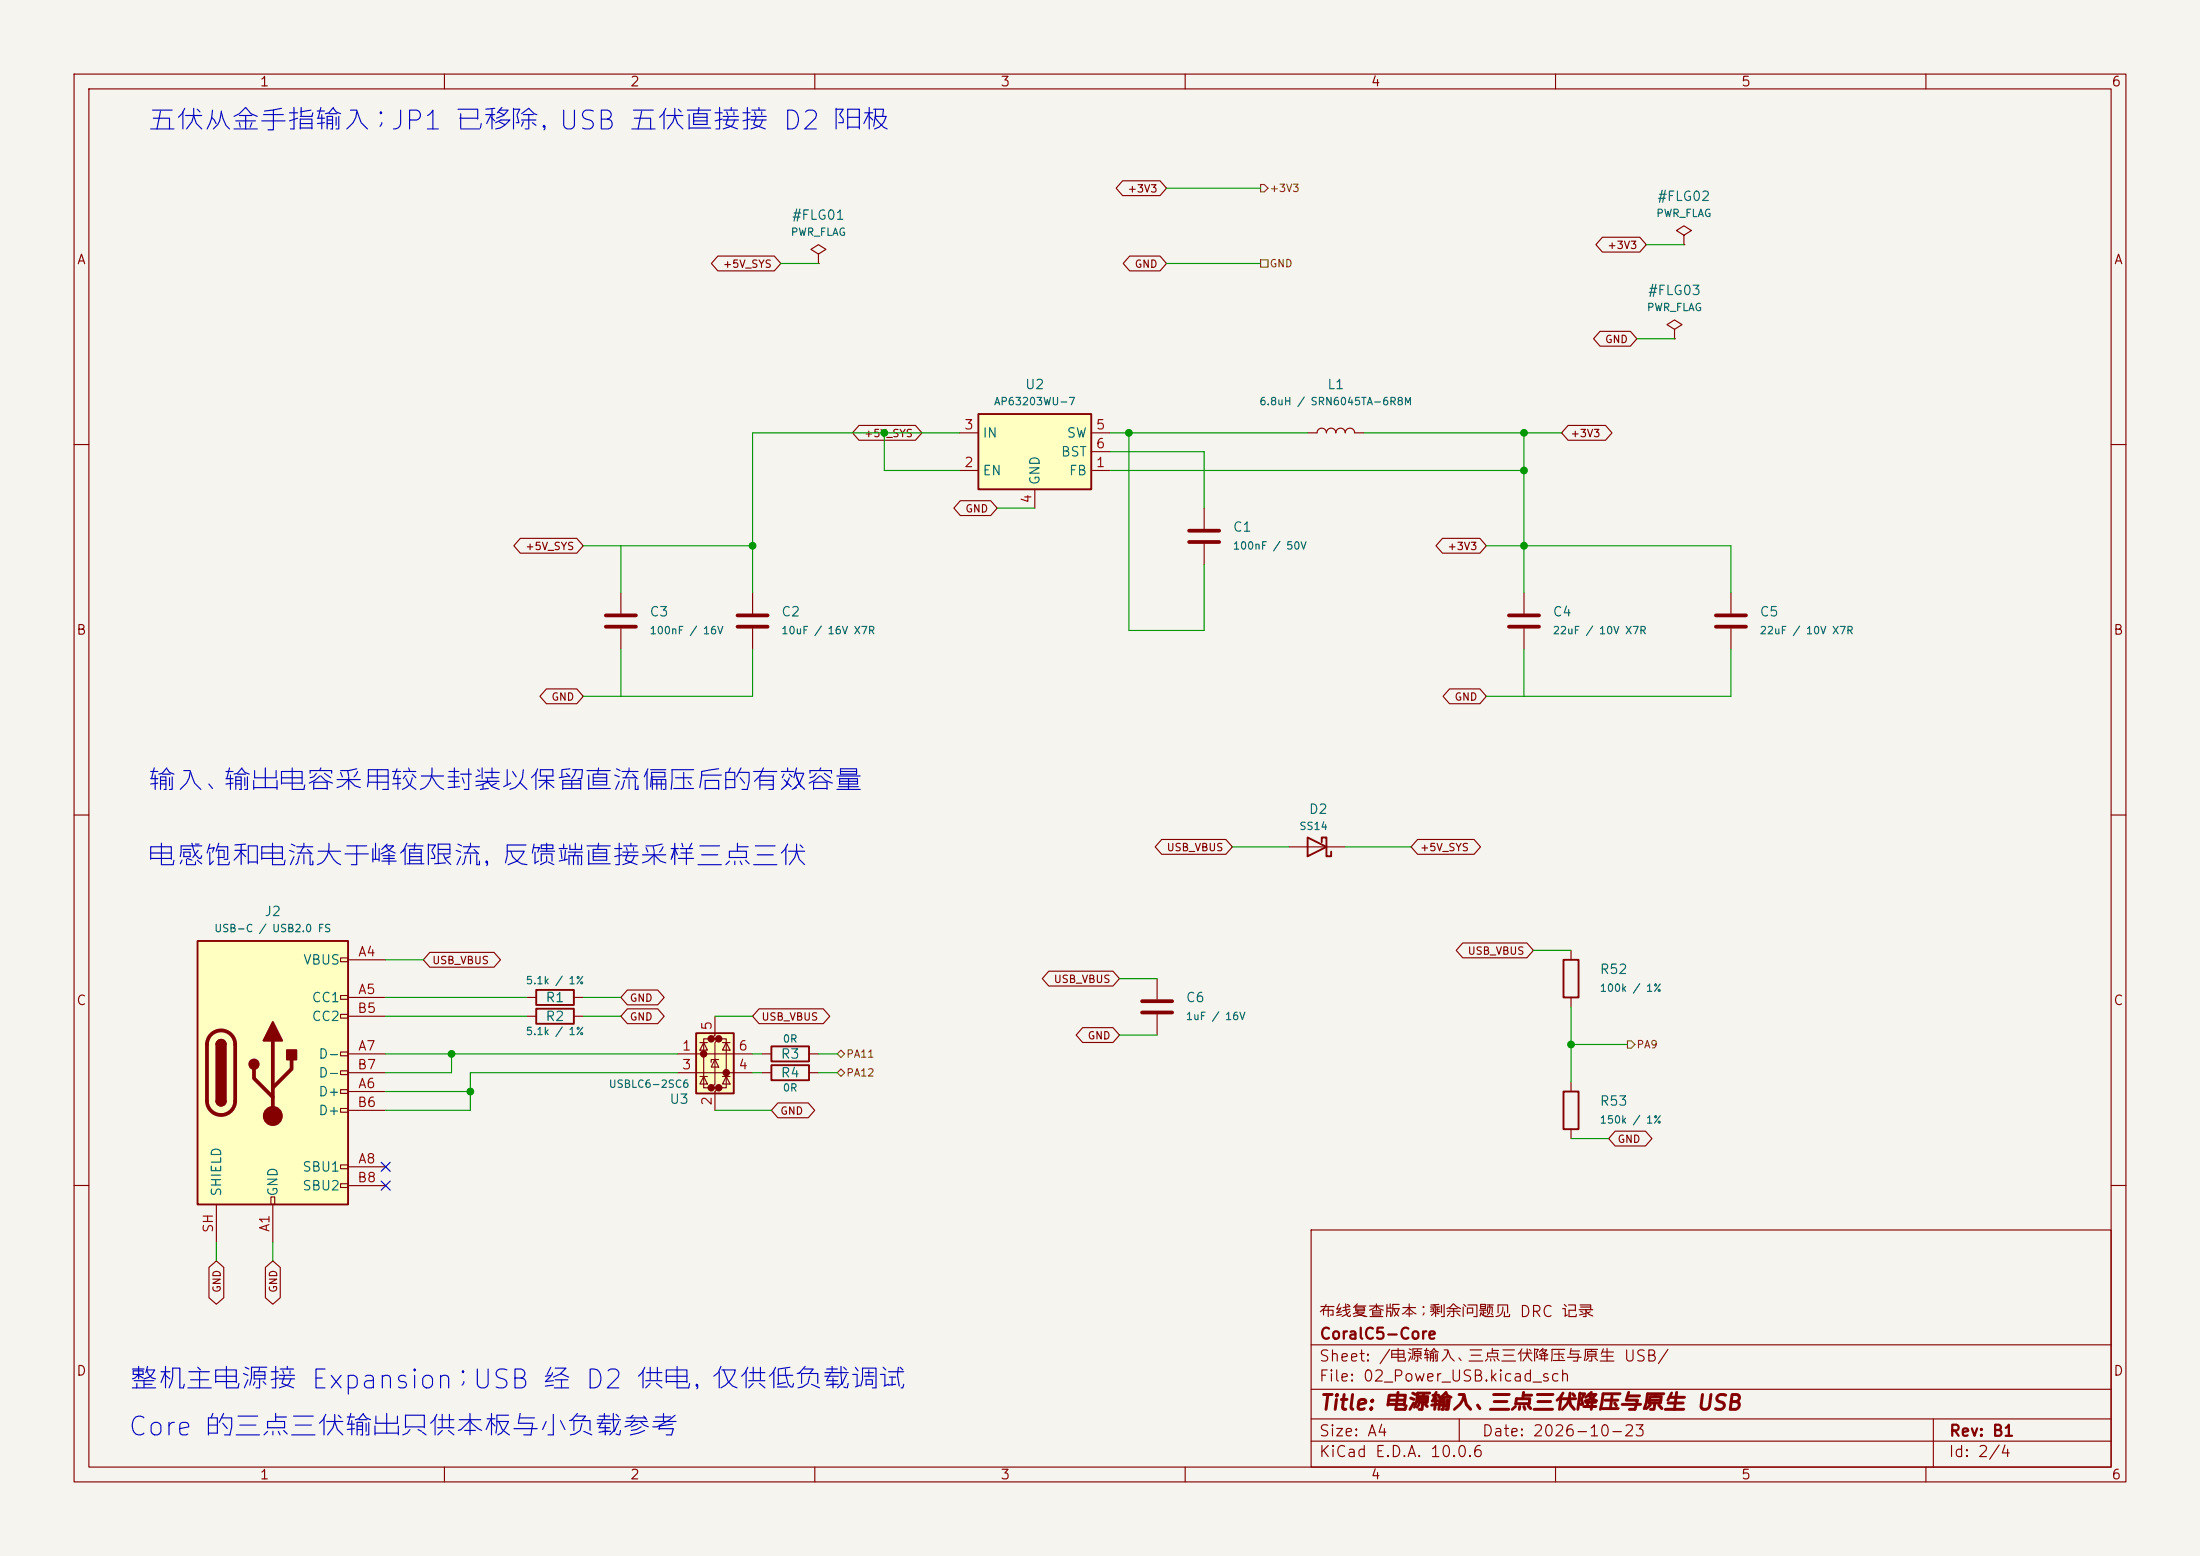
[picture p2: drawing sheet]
<svg xmlns="http://www.w3.org/2000/svg" width="297mm" height="210mm" viewBox="0 0 297 210" stroke-linecap="round" stroke-linejoin="round" font-family="sans-serif">
<path d="M0 0h297v210h-297z" fill="#f5f4ef" stroke="#f5f4ef" stroke-width=".14"/>
<g fill="none" stroke="#840000" stroke-width=".15">
<path d="M10 10h277v190h-277zM12 12h273v186h-273zM60 10v2M110 10v2M160 10v2M210 10v2M260 10v2M10 60h2M285 60h2M10 110h2M285 110h2M10 160h2"/>
<path d="M177 166h108v32h-108zM285 160h2M60 198v2M110 198v2M160 198v2M177 194.5h108M177 191.5h108M177 187.5h108M177 181.5h108M197 191.5v3M210 198v2M260 198v2"/>
<path d="M261 191.5v6.5"/>
</g>
<path d="M132.1 55.9h15.2v10.1h-15.2z" fill="#ffffc2"/>
<path d="M132.1 55.9h15.2v10.1h-15.2z" fill="none" stroke="#840000" stroke-width=".25"/>
<path d="M227.3 31.8l1-.7-1-.6-1 .6 1 .7v1.2M227.3 33h.1M129.5 58.4h2.6M147.3 58.4h2.6M226.1 44.5l1-.7-1-.6-1.1 .6 1.1 .7v1.2M226.1 45.7h.1M129.5 63.5h2.6M139.7 66v2.6M147.3 63.5h2.6M147.3 61h2.6M162.6 68.6v2.8M162.6 73.4v2.8" fill="none" stroke="#840000" stroke-width=".15"/>
<path d="M160.5 71.6h4.1M160.5 73.2h4.1" fill="none" stroke="#840000" stroke-width=".51"/>
<path d="M26.7 127h20.3v35.6h-20.3z" fill="#ffffc2"/>
<g fill="none" stroke="#840000" stroke-width=".15">
<path d="M176.5 58.4h1.3a.64 .64 0 0 1 .6-.6 .64 .64 0 0 1 .7 .6 .64 .64 0 0 1 .6-.6 .64 .64 0 0 1 .6 .6 .64 .64 0 0 1 .7-.6 .64 .64 0 0 1 .6 .6 .64 .64 0 0 1 .6-.6 .64 .64 0 0 1 .7 .6h1.2M46 129.3h1v.5h-1zM46 134.4h1v.5h-1zM46 136.9h1v.5h-1zM47 129.5h5.1M47 134.6h5.1M47 137.2h5.1M71.1 134.6h1.3M71.1 137.2h1.3M77.5 134.6h1.2M77.5 137.2h1.2M212.1 128.3v1.2"/>
<path d="M212.1 134.6v1.3M46 142h1v.5h-1zM46 144.5h1v.5h-1zM46 147.1h1v.5h-1zM46 149.6h1v.5h-1zM46 157.2h1v.5h-1zM46 159.8h1v.5h-1zM47 147.3h5.1M47 142.2h5.1M47 157.5h5.1M47 149.9h5.1M47 144.8h5.1"/>
<path d="M102.9 142.2h1.2M109.2 142.2h1.3M29.2 162.6v5M36.6 161.5h.5v1.1h-.5zM36.8 162.6v5M47 160h5.1"/>
</g>
<path d="M26.7 127h20.3v35.6h-20.3zM72.4 136.1h5.1v2.1h-5.1zM72.4 133.6h5.1v2h-5.1zM211.1 129.5h2v5.1h-2zM29.2 141a.64 .64 0 0 1 .6-.7 .64 .64 0 0 1 .7 .7M29.2 148.6a.64 .64 0 0 0 .6 .6 .64 .64 0 0 0 .7-.6M104.1 141.2h5.1v2.1h-5.1z" fill="none" stroke="#840000" stroke-width=".25"/>
<path d="M28.5 139.6a1.9 1.9 0 0 1 2.1-.4 1.9 1.9 0 0 1 1.1 1.8v7.6a1.91 1.91 0 0 1-1.9 1.9 1.91 1.91 0 0 1-1.9-1.9v-7.6a1.9 1.9 0 0 1 .6-1.4zM34.3 144.3v1.2l2.5 2.6M36.8 140.5v10.1M39.4 143v1.3l-2.6 2.5" fill="none" stroke="#840000" stroke-width=".51"/>
<g fill="#840000" stroke="#840000" stroke-width=".25">
<path d="M29.2 141h1.3v7.6h-1.3z"/>
<path d="M29.4 140.5a.64 .64 0 0 1 .7-.1 .64 .64 0 0 1 .4 .6h-1.3z"/>
<path d="M29.2 148.6h1.3a.64 .64 0 0 1-.7 .6 .64 .64 0 0 1-.6-.6z"/>
<path d="M36.8 137.9l1.3 2.6h-2.5z"/>
<path d="M38.7 141.7h1.3v1.3h-1.3z"/>
<circle cx="34.3" cy="143.6" r=".63"/>
</g>
<circle cx="36.8" cy="150.6" r="1.27" fill="#840000" stroke="#840000" stroke-width=".15"/>
<path d="M94 139.4h5.1v8.2h-5.1z" fill="#ffffc2"/>
<g fill="#840000" stroke="#840000" stroke-width=".51">
<circle cx="95" cy="142.2" r=".25"/>
<circle cx="96" cy="140.2" r=".25"/>
<circle cx="96" cy="146.8" r=".25"/>
<circle cx="97" cy="140.2" r=".25"/>
<circle cx="97" cy="146.8" r=".25"/>
<circle cx="98" cy="144.8" r=".25"/>
</g>
<g fill="none" stroke="#840000" stroke-width=".15">
<path d="M96.9 34.6h7.6l.9 1-.9 1h-7.6l-.9-1zM110.5 34.3l1-.6-1-.7-1 .7 1 .6v1.3M110.5 35.6h.1M151.6 24.4h5l.9 1-.9 1h-5l-.9-1zM152.5 34.6h4.1l.9 1-.9 1h-4.1l-.9-1zM216.3 32h5.1l.8 1-.8 1h-5.1l-.9-1zM116 57.4h7.6l.9 1-.9 1h-7.6l-.9-1zM211.7 57.4h5l.9 1-.9 1h-5l-.9-1zM216 44.7h4.1l.9 1-.9 1h-4.1l-.9-1zM70.2 72.7h7.7l.8 1-.8 1h-7.7l-.8-1zM129.6 67.6h4.1l.9 1-.9 1h-4.1l-.8-1zM194.7 72.7h5.1l.9 1-.9 1h-5.1l-.8-1z"/>
<path d="M73.8 93h4.1l.8 1-.8 1h-4.1l-.9-1zM83.8 80v2.8M83.8 84.8v2.8M101.6 80v2.8M101.6 84.8v2.8M195.7 93h4.1l.9 1-.9 1h-4.1l-.9-1zM205.7 80v2.8M205.7 84.8v2.8M233.7 80v2.8M233.7 84.8v2.8M156.8 113.3h8.7l.9 1-.9 1h-8.7l-.8-1zM174 114.3h7.6"/>
<path d="M191.4 113.3h7.6l.9 1-.9 1h-7.6l-.9-1zM58 128.5h8.7l.9 1-.9 1h-8.7l-.9-1zM84.7 136.2h4.1l.9 1-.9 1h-4.1l-.9-1zM84.7 133.6h4.1l.9 1-.9 1h-4.1l-.9-1zM96.5 137.2v2.5l-.5 .5h1l-.5 .5v5.6l-.5 .5h1l-.5 .5v2.6M102.5 136.2h8.6l.9 1-.9 1h-8.6l-.9-1zM141.6 131.1h8.7l.8 1-.8 1h-8.7l-.9-1zM146.2 138.7h4.1l.8 1-.8 1h-4.1l-.9-1zM156.2 132.1v2.8M156.2 136.9v2.8M197.5 127.3h8.6l.9 1-.9 1h-8.6l-.9-1zM91.4 142.2h10.2"/>
<path d="M91.4 144.8h10.2M94.5 145.3h1M94.5 140.7h1M95 140.7l.5 1h-1zM95 145.3l.5 1h-1zM96 140.2h-1v6.6h1M96.5 143l.5 1h-1zM97 143h-1v.4M97 140.2h1v6.6h-1M97.5 145.3h1.1M97.5 140.7h1.1M98 140.7l.6 1h-1.1z"/>
<path d="M98 145.3l.6 1h-1.1zM102.9 144.8h1.2M105 148.9h4.1l.9 1-.9 1h-4.1l-.9-1zM109.2 144.8h1.3M212.1 146.1v1.2M212.1 152.4v1.3M218 152.7h4.1l.9 1-.9 1h-4.1l-.8-1zM28.2 171.1l1-.9 1 .9v4.1l-1 .8-1-.8zM35.8 171.1l1-.9 1 .9v4.1l-1 .8-1-.8z"/>
</g>
<path d="M176.5 113l2.6 1.3-2.6 1.3zM178.4 113.7v-.7h.7v2.6h.6v-.7M94 139.4h5.1v8.2h-5.1zM104.1 143.8h5.1v2h-5.1zM211.1 147.3h2v5.1h-2z" fill="none" stroke="#840000" stroke-width=".25"/>
<path d="M81.8 83.1h4.1M81.8 84.6h4.1M99.6 83.1h4M99.6 84.6h4M203.7 83.1h4.1M203.7 84.6h4.1M231.6 83.1h4.1M231.6 84.6h4.1M154.2 135.1h4M154.2 136.7h4" fill="none" stroke="#840000" stroke-width=".51"/>
<path d="M170.2 24.9h.5l.5 .5-.5 .5h-.5zM170.2 35.1h1v1h-1zM113 144.8l.5-.5 .5 .5-.5 .5zM113 142.2l.5-.5 .5 .5-.5 .5zM219.7 140.5h.5l.5 .5-.5 .5h-.5z" fill="none" stroke="#725600" stroke-width=".15"/>
<g fill="none" stroke="#009600" stroke-width=".15">
<path d="M105.4 35.6h5.1M157.5 35.6h12.7M157.5 25.4h12.7M222.2 33h5.1M119.4 58.4v5.1h10.1M129.5 58.4h-27.9v21.6M149.9 58.4h26.6M152.4 58.4v26.7h10.2v-8.9M184.1 58.4h26.7M205.7 58.4v21.6M221 45.7h5.1M78.7 73.7h22.9"/>
<path d="M83.8 73.7v6.3M134.6 68.6h5.1M149.9 61h12.7v7.6M149.9 63.5h55.8M200.7 73.7h33v6.3M83.8 87.6v6.4M101.6 87.6v6.4h-22.9M205.7 87.6v6.4M233.7 87.6v6.4h-33M166.4 114.3h7.6M181.6 114.3h8.9M52.1 129.5h5"/>
<path d="M52.1 137.2h19M52.1 134.6h19M78.7 137.2h5.1M78.7 134.6h5.1M96.5 137.2h5.1M151.1 139.7h5.1M151.1 132.1h5.1M207 128.3h5.1M212.1 135.9v10.2M52.1 142.2h39.3M52.1 147.3h11.4M61 142.2v2.6h-8.9"/>
<path d="M91.4 144.8h-27.9v5.1h-11.4M96.5 149.9h7.6M101.6 144.8h1.3M101.6 142.2h1.3M110.5 144.8h2.5M110.5 142.2h2.5M212.1 153.7h5.1M212.1 141h7.6M29.2 167.6v2.6M36.8 167.6v2.6"/>
</g>
<path d="M51.5 159.4l1.2 1.2M51.5 156.9l1.2 1.2M52.7 159.4l-1.2 1.2M52.7 156.9l-1.2 1.2" fill="none" stroke="#000084" stroke-width=".15"/>
<g fill="#009600" stroke="#009600" stroke-width=".14">
<circle cx="63.5" cy="147.3" r=".46"/>
<circle cx="205.7" cy="63.5" r=".46"/>
<circle cx="205.7" cy="58.4" r=".46"/>
<circle cx="152.4" cy="58.4" r=".46"/>
<circle cx="61" cy="142.2" r=".46"/>
<circle cx="119.4" cy="58.4" r=".46"/>
<circle cx="101.6" cy="73.7" r=".46"/>
<circle cx="205.7" cy="73.7" r=".46"/>
<circle cx="212.1" cy="141" r=".46"/>
</g>
<g font-size="2.5" fill="#0000c2">
<text x="19.8" y="18.2">五伏从金手指输入；JP1 已移除，USB 五伏直接接 D2 阳极</text>
<text x="19.8" y="107.3">输入、输出电容采用较大封装以保留直流偏压后的有效容量</text>
<text x="19.8" y="117.5">电感饱和电流大于峰值限流，反馈端直接采样三点三伏</text>
<text x="17.4" y="188.1">整机主电源接 Expansion；USB 经 D2 供电，仅供低负载调试</text>
<text x="17.1" y="194.4">Core 的三点三伏输出只供本板与小负载参考</text>
</g>
<text font-size="2" fill="#840000" x="178" y="190.8">Title: 电源输入、三点三伏降压与原生 USB</text>
<g font-size="1.5" fill="#840000">
<text x="178" y="178.1">布线复查版本；剩余问题见 DRC 记录</text>
<text x="178" y="184.1">Sheet: /电源输入、三点三伏降压与原生 USB/</text>
<text x="178" y="181.1">CoralC5-Core</text>
<text x="178" y="186.8">File: 02_Power_USB.kicad_sch</text>
<text x="178" y="197">KiCad E.D.A. 10.0.6</text>
<text x="178" y="194.2">Size: A4</text>
<text x="200" y="194.2">Date: 2026-10-23</text>
<text x="263" y="197">Id: 2/4</text>
<text x="263" y="194.2">Rev: B1</text>
</g>
<g font-size="1.3" fill="#840000">
<text x="35" y="12">1</text>
<text x="85" y="12">2</text>
<text x="135" y="12">3</text>
<text x="185" y="12">4</text>
<text x="235" y="12">5</text>
<text x="285" y="12">6</text>
<text x="10.3" y="36">A</text>
<text x="285.3" y="36">A</text>
<text x="10.2" y="86">B</text>
<text x="285.2" y="86">B</text>
<text x="10.2" y="136">C</text>
<text x="285.2" y="136">C</text>
<text x="10.2" y="186">D</text>
<text x="285.2" y="186">D</text>
<text x="35" y="200">1</text>
<text x="85" y="200">2</text>
<text x="135" y="200">3</text>
<text x="185" y="200">4</text>
<text x="235" y="200">5</text>
<text x="285" y="200">6</text>
</g>
<g font-size="1.3" fill="#006464">
<text x="106.8" y="30">#FLG01</text>
<text x="223.7" y="27.4">#FLG02</text>
<text x="222.4" y="40.1">#FLG03</text>
<text x="138.3" y="52.8">U2</text>
<text x="179.1" y="52.8">L1</text>
<text x="132.6" y="59.4">IN</text>
<text x="143.9" y="59.4">SW</text>
<text x="132.6" y="64.5">EN</text>
<text x="140.7" y="65.6" transform="rotate(-90 140.7 65.6)">GND</text>
<text x="143.1" y="61.9">BST</text>
<text x="144.2" y="64.5">FB</text>
<text x="166.4" y="72.1">C1</text>
<text x="87.6" y="83.5">C3</text>
<text x="105.4" y="83.5">C2</text>
<text x="209.5" y="83.5">C4</text>
<text x="237.5" y="83.5">C5</text>
<text x="176.6" y="110.2">D2</text>
<text x="35.6" y="124">J2</text>
<text x="40.8" y="130.5">VBUS</text>
<text x="215.9" y="131.8">R52</text>
<text x="42" y="135.6">CC1</text>
<text x="73.6" y="135.6">R1</text>
<text x="160" y="135.6">C6</text>
<text x="42" y="138.1">CC2</text>
<text x="42.9" y="143.2">D-</text>
<text x="73.6" y="138.1">R2</text>
<text x="105.3" y="143.2">R3</text>
<text x="42.9" y="148.3">D+</text>
<text x="42.9" y="145.7">D-</text>
<text x="90.3" y="149.3">U3</text>
<text x="105.3" y="145.7">R4</text>
<text x="215.9" y="149.6">R53</text>
<text x="42.9" y="150.8">D+</text>
<text x="30.2" y="161.6" transform="rotate(-90 30.2 161.6)">SHIELD</text>
<text x="37.8" y="161.6" transform="rotate(-90 37.8 161.6)">GND</text>
<text x="40.7" y="158.4">SBU1</text>
<text x="40.7" y="161">SBU2</text>
</g>
<g font-size="1.3" fill="#a90000">
<text x="130.1" y="58.3">3</text>
<text x="147.9" y="58.3">5</text>
<text x="130.1" y="63.4">2</text>
<text x="147.9" y="63.4">1</text>
<text x="147.9" y="60.8">6</text>
<text x="139.6" y="68" transform="rotate(-90 139.6 68)">4</text>
<text x="48.3" y="129.4">A4</text>
<text x="48.2" y="137">B5</text>
<text x="48.3" y="134.5">A5</text>
<text x="48.3" y="142.1">A7</text>
<text x="92" y="142.1">1</text>
<text x="96.4" y="139.2" transform="rotate(-90 96.4 139.2)">5</text>
<text x="99.6" y="142.1">6</text>
<text x="48.2" y="149.7">B6</text>
<text x="48.2" y="144.6">B7</text>
<text x="48.3" y="147.2">A6</text>
<text x="92" y="144.6">3</text>
<text x="96.4" y="149.3" transform="rotate(-90 96.4 149.3)">2</text>
<text x="99.6" y="144.6">4</text>
<text x="48.2" y="159.9">B8</text>
<text x="48.3" y="157.3">A8</text>
<text x="29.1" y="166.5" transform="rotate(-90 29.1 166.5)">SH</text>
<text x="36.7" y="166.4" transform="rotate(-90 36.7 166.4)">A1</text>
</g>
<g font-size="1" fill="#840000">
<text x="152.2" y="26.2">+3V3</text>
<text x="216.9" y="33.8">+3V3</text>
<text x="97.5" y="36.4">+5V_SYS</text>
<text x="153.1" y="36.4">GND</text>
<text x="216.6" y="46.5">GND</text>
<text x="116.6" y="59.2">+5V_SYS</text>
<text x="211.9" y="59.2">+3V3</text>
<text x="130.2" y="69.4">GND</text>
<text x="70.8" y="74.5">+5V_SYS</text>
<text x="195.3" y="74.5">+3V3</text>
<text x="74.4" y="94.8">GND</text>
<text x="196.3" y="94.8">GND</text>
<text x="157.4" y="115.1">USB_VBUS</text>
<text x="191.6" y="115.1">+5V_SYS</text>
<text x="58.3" y="130.4">USB_VBUS</text>
<text x="198.1" y="129.1">USB_VBUS</text>
<text x="84.9" y="138">GND</text>
<text x="84.9" y="135.4">GND</text>
<text x="102.7" y="138">USB_VBUS</text>
<text x="142.2" y="132.9">USB_VBUS</text>
<text x="146.8" y="140.5">GND</text>
<text x="105.3" y="150.7">GND</text>
<text x="218.3" y="154.5">GND</text>
<text x="30" y="174.6" transform="rotate(-90 30 174.6)">GND</text>
<text x="37.7" y="174.6" transform="rotate(-90 37.7 174.6)">GND</text>
</g>
<g font-size="1" fill="#725600">
<text x="171.3" y="26.2">+3V3</text>
<text x="171.3" y="36.3">GND</text>
<text x="114.2" y="143">PA11</text>
<text x="220.9" y="141.7">PA9</text>
<text x="114.2" y="145.5">PA12</text>
</g>
<g font-size="1" fill="#006464">
<text x="223.5" y="29.5">PWR_FLAG</text>
<text x="106.7" y="32.1">PWR_FLAG</text>
<text x="222.2" y="42.2">PWR_FLAG</text>
<text x="134.1" y="54.9">AP63203WU-7</text>
<text x="169.9" y="54.9">6.8uH / SRN6045TA-6R8M</text>
<text x="166.4" y="74.4">100nF / 50V</text>
<text x="87.6" y="85.8">100nF / 16V</text>
<text x="105.4" y="85.8">10uF / 16V X7R</text>
<text x="209.5" y="85.8">22uF / 10V X7R</text>
<text x="237.5" y="85.8">22uF / 10V X7R</text>
<text x="175.3" y="112.3">SS14</text>
<text x="28.8" y="126.1">USB-C / USB2.0 FS</text>
<text x="70.9" y="133.1">5.1k / 1%</text>
<text x="160" y="137.9">1uF / 16V</text>
<text x="215.9" y="134.1">100k / 1%</text>
<text x="70.9" y="139.9">5.1k / 1%</text>
<text x="105.6" y="141">0R</text>
<text x="82.1" y="147.1">USBLC6-2SC6</text>
<text x="105.6" y="147.6">0R</text>
<text x="215.9" y="151.9">150k / 1%</text>
</g>
</svg>
